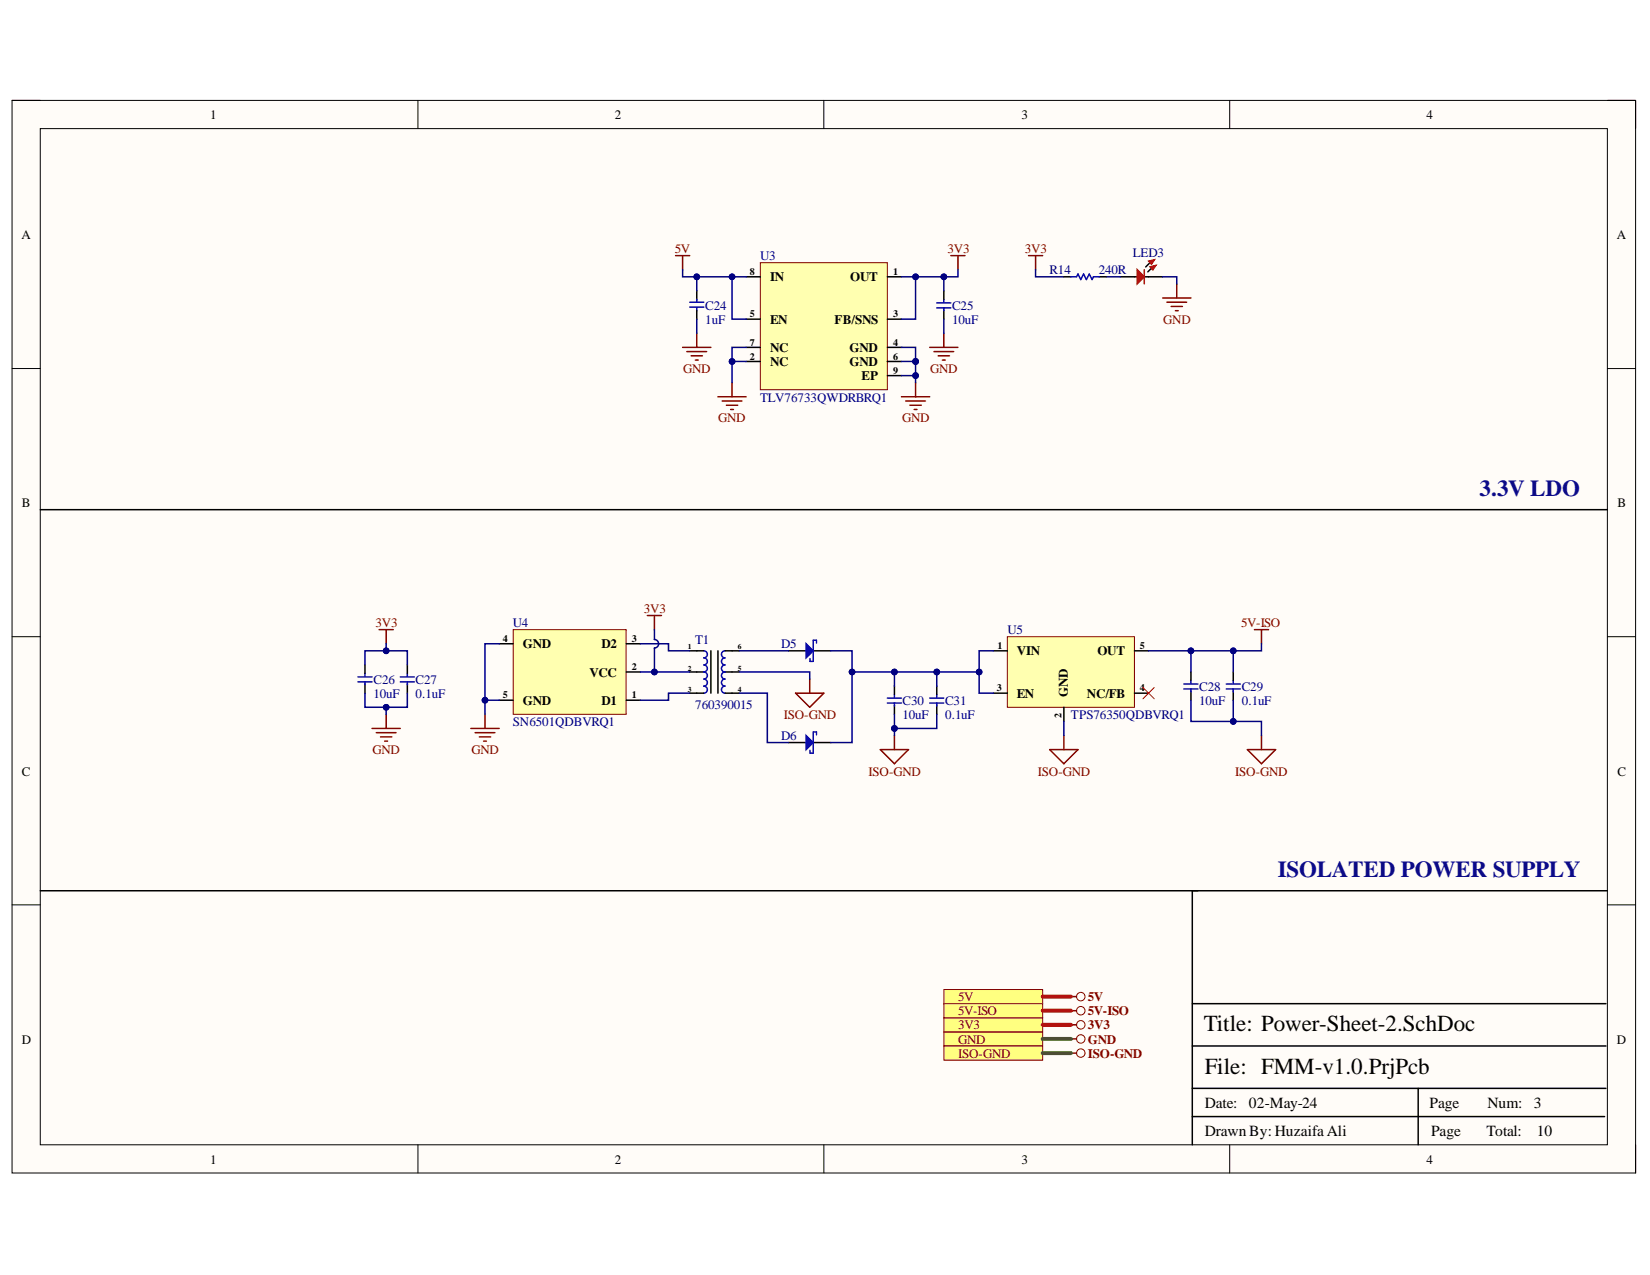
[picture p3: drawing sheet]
<svg xmlns="http://www.w3.org/2000/svg" width="279mm" height="216mm" viewBox="0 0 279 216" stroke-linecap="round" stroke-linejoin="round" font-family="sans-serif">
<path d="M2 17h275v181.6h-275z" fill-rule="evenodd" fill="#fffcf8"/>
<path d="M2 17h275v181.6h-275z" fill="none" stroke="#000" stroke-width=".17"/>
<path d="M6.8 21.8h265.4v172.1h-265.4z" fill-rule="evenodd" fill="#fffcf8"/>
<g fill="none" stroke="#000" stroke-width=".17">
<path d="M2 17h4.8M70.8 17v4.8M139.5 17v4.8M208.2 17v4.8M272.2 17h4.8v4.8M6.8 21.8h265.4v172.1h-265.4zM2 62.4h4.8M272.2 62.4h4.8M2 107.8h4.8M272.2 107.8h4.8M2 153.2h4.8M272.2 153.2h4.8"/>
<path d="M70.8 193.9v4.7M139.5 193.9v4.7M208.2 193.9v4.7M277 193.9v4.7"/>
</g>
<path d="M272.2 150.8h-70.3v43.1M201.9 177.1h70M201.9 170h70M201.9 189.1h69.8M201.9 184.3h70M240.1 184.3v9.6" fill="none" stroke="#000" stroke-width=".25"/>
<path d="M128.7 44.5h21.6v21.5h-21.6z" fill-rule="evenodd" fill="#ffffb0"/>
<path d="M128.7 44.5h21.6v21.5h-21.6z" fill="none" stroke="#800000" stroke-width=".17"/>
<g fill="none" stroke="#000" stroke-width=".25">
<path d="M118 49.3v1.5M118 52.6v1.4M126.3 46.9h2.4M126.3 54h2.4M126.3 58.8h2.4M150.3 46.9h2.3M150.3 54h2.3M150.3 58.8h2.3M159.8 49.3v1.4M159.8 52.5v1.5M126.3 61.2h2.4M150.3 61.2h2.3"/>
<path d="M150.3 63.6h2.3"/>
</g>
<g fill="none" stroke="#800000" stroke-width=".25">
<path d="M114.4 43.3h2.4M115.6 43.3v2.4M115.6 58.8h4.8M116.3 59.5h3.4M118 56.4v2.4M157.4 58.8h4.8M158.1 59.5h3.4M159.8 56.4v2.4M161 43.3h2.4M162.2 43.3v2.4M117 60.3h1.9M117.7 61h.5"/>
<path d="M121.6 67.2h4.7M122.3 67.9h3.3M123 68.6h1.9M123.7 69.3h.5M124 64.8v2.4M152.6 67.2h4.8M153.4 67.9h3.3M154.1 68.6h1.9M154.8 69.3h.5M155 64.8v2.4M158.9 60.3h1.9M159.6 61h.5"/>
</g>
<path d="M116.8 51.2h2.4M116.8 52h2.4M118 50.7v.5M118 52.1v.5M158.6 52.1h2.4M158.6 51.3h2.4M159.8 50.7v.5M159.8 52.1v.5" fill="none" stroke="#00f" stroke-width=".25"/>
<path d="M86.9 106.6h19.1v14.4h-19.1z" fill-rule="evenodd" fill="#ffffb0"/>
<path d="M86.9 106.6h19.1v14.4h-19.1z" fill="none" stroke="#800000" stroke-width=".17"/>
<g fill="none" stroke="#000" stroke-width=".25">
<path d="M61.8 112.6v1.4M61.8 115.8v1.6M69 112.6v1.4M69 115.8v1.6M84.5 118.6h2.4M84.5 109h2.4M106 118.6h2.4M106 113.8h2.4M106 109h2.4M116.8 113.8h2.4M116.8 110.2h2.4M116.8 117.4h2.4"/>
<path d="M120.4 110.2v7.2M121.6 110.2v7.2M122.8 113.8h2.4M122.8 110.2h2.4M122.8 117.4h2.4M133.5 125.7h3M137.7 125.7h3M6.8 150.8h196.1"/>
</g>
<g fill="none" stroke="#800000" stroke-width=".25">
<path d="M64.2 106.6h2.4M65.4 106.6v2.4M109.6 104.2h2.4M110.8 104.2v2.4M134.7 117.4h4.8l-2.4 2.4zM137.1 115v2.4M63 123.3h4.8M63.7 124.1h3.4M64.4 124.8h1.9M65.1 125.5h.5M65.4 121v2.3M79.7 123.3h4.8"/>
<path d="M80.5 124.1h3.3M81.2 124.8h1.9M81.9 125.5h.5M82.1 121v2.3"/>
</g>
<path d="M60.6 115.5h2.4M60.6 114.6h2.4M61.8 114v.5M61.8 115.5v.4M67.8 115.5h2.4M67.8 114.6h2.4M69 114v.5M69 115.5v.4M119.2 110.2a.6 .6 0 0 1 .6 .6 .6 .6 0 0 1-.6 .6 .6 .6 0 0 1 .6 .6 .6 .6 0 0 1-.6 .6 .6 .6 0 0 1 .6 .6 .6 .6 0 0 1-.6 .6 .6 .6 0 0 1 .6 .6 .6 .6 0 0 1-.6 .6 .6 .6 0 0 1 .6 .6 .6 .6 0 0 1-.6 .6 .6 .6 0 0 1 .6 .6 .6 .6 0 0 1-.6 .6M122.8 110.2a.6 .6 0 0 0-.6 .6 .6 .6 0 0 0 .6 .6 .6 .6 0 0 0-.6 .6 .6 .6 0 0 0 .6 .6 .6 .6 0 0 0-.6 .6 .6 .6 0 0 0 .6 .6 .6 .6 0 0 0-.6 .6 .6 .6 0 0 0 .6 .6 .6 .6 0 0 0-.6 .6 .6 .6 0 0 0 .6 .6 .6 .6 0 0 0-.6 .6 .6 .6 0 0 0 .6 .6" fill="none" stroke="#00f" stroke-width=".25"/>
<path d="M136.5 124.5l1.2 1.2-1.2 1.2z" fill="#00f"/>
<path d="M136.5 124.5l1.2 1.2-1.2 1.2zM137.2 127.1v.4h.5M138.3 124.4v-.5h-.6v3.6" fill="none" stroke="#00f" stroke-width=".25"/>
<path d="M133.5 110.2h3M137.7 110.2h3" fill="none" stroke="#000" stroke-width=".25"/>
<path d="M136.5 109l1.2 1.2-1.2 1.2z" fill="#00f"/>
<path d="M136.5 109l1.2 1.2-1.2 1.2zM137.2 111.5v.5h.5M138.3 108.9v-.5h-.6v3.6M150.3 119h2.3M150.3 118.2h2.3M151.5 117.6v.5M151.5 119v.5M157.4 119h2.4M157.4 118.2h2.4M158.6 117.6v.5M158.6 119v.5" fill="none" stroke="#00f" stroke-width=".25"/>
<path d="M151.5 116.2v1.4M151.5 119.4v1.6M158.6 116.2v1.4M158.6 119.4v1.6" fill="none" stroke="#000" stroke-width=".25"/>
<path d="M170.6 107.8h21.5v12h-21.5z" fill-rule="evenodd" fill="#ffffb0"/>
<path d="M170.6 107.8h21.5v12h-21.5z" fill="none" stroke="#800000" stroke-width=".17"/>
<path d="M6.8 86.3h265.4M168.2 110.2h2.4M168.2 117.4h2.4M180.1 119.8v2.4M192.1 110.2h2.4M192.1 117.4h2.4M201.7 113.8v1.4M201.7 117v1.6M208.8 113.8v1.4M208.8 117v1.6" fill="none" stroke="#000" stroke-width=".25"/>
<path d="M212.4 106.6h2.4M213.6 106.6v2.4M149.1 126.9h4.7l-2.3 2.4zM151.5 124.5v2.4M177.7 126.9h4.8l-2.4 2.4zM180.1 124.5v2.4M211.2 126.9h4.8l-2.4 2.4zM213.6 124.5v2.4" fill="none" stroke="#800000" stroke-width=".25"/>
<path d="M193.5 116.4l1.9 1.9M195.4 116.4l-1.9 1.9" fill="none" stroke="#f00" stroke-width=".17"/>
<path d="M200.5 116.7h2.4M200.5 115.8h2.4M201.7 115.2v.5M201.7 116.7v.4M207.6 116.7h2.4M207.6 115.8h2.4M208.8 115.2v.5M208.8 116.7v.4" fill="none" stroke="#00f" stroke-width=".25"/>
<path d="M159.8 167.6h16.8v2.4h-16.8z" fill-rule="evenodd" fill="#ffff80"/>
<path d="M159.8 167.6h16.8v2.4h-16.8z" fill="none" stroke="#800000" stroke-width=".17"/>
<path d="M159.8 174.7h16.8v2.4h-16.8z" fill-rule="evenodd" fill="#ffff80"/>
<g fill="none" stroke="#800000" stroke-width=".17">
<path d="M159.8 174.7h16.8v2.4h-16.8z"/>
<circle cx="183" cy="175.9" r=".72"/>
<circle cx="183" cy="168.8" r=".72"/>
</g>
<path d="M181.3 168.8h1M181.3 175.9h1" fill="none" stroke="#800000" stroke-width=".25"/>
<path d="M159.8 172.3h16.8v2.4h-16.8z" fill-rule="evenodd" fill="#ffff80"/>
<g fill="none" stroke="#800000" stroke-width=".17">
<path d="M159.8 172.3h16.8v2.4h-16.8z"/>
<circle cx="183" cy="173.5" r=".72"/>
</g>
<path d="M181.3 173.5h1" fill="none" stroke="#800000" stroke-width=".25"/>
<path d="M159.8 170h16.8v2.3h-16.8z" fill-rule="evenodd" fill="#ffff80"/>
<g fill="none" stroke="#800000" stroke-width=".17">
<path d="M159.8 170h16.8v2.3h-16.8z"/>
<circle cx="183" cy="171.1" r=".72"/>
</g>
<path d="M181.3 171.1h1" fill="none" stroke="#800000" stroke-width=".25"/>
<path d="M159.8 177.1h16.8v2.4h-16.8z" fill-rule="evenodd" fill="#ffff80"/>
<g fill="none" stroke="#800000" stroke-width=".17">
<path d="M159.8 177.1h16.8v2.4h-16.8z"/>
<circle cx="183" cy="178.3" r=".72"/>
</g>
<path d="M181.3 178.3h1" fill="none" stroke="#800000" stroke-width=".25"/>
<path d="M124 61.2h2.3" fill="none" stroke="#000080" stroke-width=".25"/>
<circle cx="124" cy="61.2" r=".48" fill="#000080"/>
<circle cx="124" cy="61.2" r=".48" fill="none" stroke="#000080" stroke-width=".17"/>
<path d="M152.6 61.2h2.4" fill="none" stroke="#000080" stroke-width=".25"/>
<circle cx="155" cy="61.2" r=".48" fill="#000080"/>
<circle cx="155" cy="61.2" r=".48" fill="none" stroke="#000080" stroke-width=".17"/>
<path d="M152.6 58.8h2.4v2.4" fill="none" stroke="#000080" stroke-width=".25"/>
<circle cx="155" cy="61.2" r=".48" fill="#000080"/>
<circle cx="155" cy="61.2" r=".48" fill="none" stroke="#000080" stroke-width=".17"/>
<path d="M155 61.2v2.4" fill="none" stroke="#000080" stroke-width=".25"/>
<circle cx="155" cy="63.6" r=".48" fill="#000080"/>
<circle cx="155" cy="63.6" r=".48" fill="none" stroke="#000080" stroke-width=".17"/>
<circle cx="155" cy="61.2" r=".48" fill="#000080"/>
<circle cx="155" cy="61.2" r=".48" fill="none" stroke="#000080" stroke-width=".17"/>
<path d="M152.6 63.6h2.4v1.2" fill="none" stroke="#000080" stroke-width=".25"/>
<circle cx="155" cy="63.6" r=".48" fill="#000080"/>
<circle cx="155" cy="63.6" r=".48" fill="none" stroke="#000080" stroke-width=".17"/>
<path d="M124 46.9v7.1h2.3" fill="none" stroke="#000080" stroke-width=".25"/>
<circle cx="124" cy="46.9" r=".48" fill="#000080"/>
<circle cx="124" cy="46.9" r=".48" fill="none" stroke="#000080" stroke-width=".17"/>
<path d="M118 46.9v2.4" fill="none" stroke="#000080" stroke-width=".25"/>
<circle cx="118" cy="46.9" r=".48" fill="#000080"/>
<circle cx="118" cy="46.9" r=".48" fill="none" stroke="#000080" stroke-width=".17"/>
<path d="M118 54v2.4M155 46.9v7.1h-2.4" fill="none" stroke="#000080" stroke-width=".25"/>
<circle cx="155" cy="46.9" r=".48" fill="#000080"/>
<circle cx="155" cy="46.9" r=".48" fill="none" stroke="#000080" stroke-width=".17"/>
<path d="M159.8 46.9v2.4" fill="none" stroke="#000080" stroke-width=".25"/>
<circle cx="159.8" cy="46.9" r=".48" fill="#000080"/>
<circle cx="159.8" cy="46.9" r=".48" fill="none" stroke="#000080" stroke-width=".17"/>
<path d="M159.8 54v2.4M82.1 118.6h2.4" fill="none" stroke="#000080" stroke-width=".25"/>
<circle cx="82.1" cy="118.6" r=".48" fill="#000080"/>
<circle cx="82.1" cy="118.6" r=".48" fill="none" stroke="#000080" stroke-width=".17"/>
<path d="M65.4 109v1.2h-3.6v2.4" fill="none" stroke="#000080" stroke-width=".25"/>
<circle cx="65.4" cy="110.2" r=".48" fill="#000080"/>
<circle cx="65.4" cy="110.2" r=".48" fill="none" stroke="#000080" stroke-width=".17"/>
<path d="M65.4 110.2h3.6v2.4" fill="none" stroke="#000080" stroke-width=".25"/>
<circle cx="65.4" cy="110.2" r=".48" fill="#000080"/>
<circle cx="65.4" cy="110.2" r=".48" fill="none" stroke="#000080" stroke-width=".17"/>
<path d="M61.8 117.4v2.4h3.6v1.2" fill="none" stroke="#000080" stroke-width=".25"/>
<circle cx="65.4" cy="119.8" r=".48" fill="#000080"/>
<circle cx="65.4" cy="119.8" r=".48" fill="none" stroke="#000080" stroke-width=".17"/>
<path d="M69 117.4v2.4h-3.6" fill="none" stroke="#000080" stroke-width=".25"/>
<circle cx="65.4" cy="119.8" r=".48" fill="#000080"/>
<circle cx="65.4" cy="119.8" r=".48" fill="none" stroke="#000080" stroke-width=".17"/>
<path d="M108.4 109h4.8v1.2h3.6M110.8 106.6v1.7a.72 .72 0 0 1 .7 .7 .72 .72 0 0 1-.7 .7v4.1M116.8 117.4h-3.6v1.2h-4.8" fill="none" stroke="#000080" stroke-width=".25"/>
<circle cx="110.8" cy="113.8" r=".48" fill="#000080"/>
<circle cx="110.8" cy="113.8" r=".48" fill="none" stroke="#000080" stroke-width=".17"/>
<path d="M125.2 113.8h11.9v1.2M125.2 117.4h4.7v8.3h3.6M125.2 110.2h8.3M144.3 113.8v11.9h-3.6" fill="none" stroke="#000080" stroke-width=".25"/>
<circle cx="144.3" cy="113.8" r=".48" fill="#000080"/>
<circle cx="144.3" cy="113.8" r=".48" fill="none" stroke="#000080" stroke-width=".17"/>
<path d="M151.5 113.8v2.4" fill="none" stroke="#000080" stroke-width=".25"/>
<circle cx="151.5" cy="113.8" r=".48" fill="#000080"/>
<circle cx="151.5" cy="113.8" r=".48" fill="none" stroke="#000080" stroke-width=".17"/>
<path d="M158.6 113.8v2.4" fill="none" stroke="#000080" stroke-width=".25"/>
<circle cx="158.6" cy="113.8" r=".48" fill="#000080"/>
<circle cx="158.6" cy="113.8" r=".48" fill="none" stroke="#000080" stroke-width=".17"/>
<path d="M158.6 121v2.3h-7.1" fill="none" stroke="#000080" stroke-width=".25"/>
<circle cx="151.5" cy="123.3" r=".48" fill="#000080"/>
<circle cx="151.5" cy="123.3" r=".48" fill="none" stroke="#000080" stroke-width=".17"/>
<path d="M201.7 110.2v3.6M180.1 122.2v2.3" fill="none" stroke="#000080" stroke-width=".25"/>
<circle cx="201.7" cy="110.2" r=".48" fill="#000080"/>
<circle cx="201.7" cy="110.2" r=".48" fill="none" stroke="#000080" stroke-width=".17"/>
<path d="M208.8 110.2v3.6" fill="none" stroke="#000080" stroke-width=".25"/>
<circle cx="208.8" cy="110.2" r=".48" fill="#000080"/>
<circle cx="208.8" cy="110.2" r=".48" fill="none" stroke="#000080" stroke-width=".17"/>
<path d="M208.8 118.6v3.6" fill="none" stroke="#000080" stroke-width=".25"/>
<circle cx="208.8" cy="122.2" r=".48" fill="#000080"/>
<circle cx="208.8" cy="122.2" r=".48" fill="none" stroke="#000080" stroke-width=".17"/>
<path d="M115.6 45.7v1.2h10.7" fill="none" stroke="#000080" stroke-width=".25"/>
<circle cx="124" cy="46.9" r=".48" fill="#000080"/>
<circle cx="124" cy="46.9" r=".48" fill="none" stroke="#000080" stroke-width=".17"/>
<circle cx="118" cy="46.9" r=".48" fill="#000080"/>
<circle cx="118" cy="46.9" r=".48" fill="none" stroke="#000080" stroke-width=".17"/>
<path d="M126.3 58.8h-2.3v6" fill="none" stroke="#000080" stroke-width=".25"/>
<circle cx="124" cy="61.2" r=".48" fill="#000080"/>
<circle cx="124" cy="61.2" r=".48" fill="none" stroke="#000080" stroke-width=".17"/>
<path d="M162.2 45.7v1.2h-9.6" fill="none" stroke="#000080" stroke-width=".25"/>
<circle cx="155" cy="46.9" r=".48" fill="#000080"/>
<circle cx="155" cy="46.9" r=".48" fill="none" stroke="#000080" stroke-width=".17"/>
<circle cx="159.8" cy="46.9" r=".48" fill="#000080"/>
<circle cx="159.8" cy="46.9" r=".48" fill="none" stroke="#000080" stroke-width=".17"/>
<path d="M84.5 109h-2.4v12" fill="none" stroke="#000080" stroke-width=".25"/>
<circle cx="82.1" cy="118.6" r=".48" fill="#000080"/>
<circle cx="82.1" cy="118.6" r=".48" fill="none" stroke="#000080" stroke-width=".17"/>
<path d="M108.4 113.8h8.4" fill="none" stroke="#000080" stroke-width=".25"/>
<circle cx="110.8" cy="113.8" r=".48" fill="#000080"/>
<circle cx="110.8" cy="113.8" r=".48" fill="none" stroke="#000080" stroke-width=".17"/>
<path d="M140.7 110.2h3.6v3.6h21.5" fill="none" stroke="#000080" stroke-width=".25"/>
<circle cx="144.3" cy="113.8" r=".48" fill="#000080"/>
<circle cx="144.3" cy="113.8" r=".48" fill="none" stroke="#000080" stroke-width=".17"/>
<circle cx="151.5" cy="113.8" r=".48" fill="#000080"/>
<circle cx="151.5" cy="113.8" r=".48" fill="none" stroke="#000080" stroke-width=".17"/>
<circle cx="158.6" cy="113.8" r=".48" fill="#000080"/>
<circle cx="158.6" cy="113.8" r=".48" fill="none" stroke="#000080" stroke-width=".17"/>
<circle cx="165.8" cy="113.8" r=".48" fill="#000080"/>
<circle cx="165.8" cy="113.8" r=".48" fill="none" stroke="#000080" stroke-width=".17"/>
<path d="M168.2 110.2h-2.4v7.2h2.4" fill="none" stroke="#000080" stroke-width=".25"/>
<circle cx="165.8" cy="113.8" r=".48" fill="#000080"/>
<circle cx="165.8" cy="113.8" r=".48" fill="none" stroke="#000080" stroke-width=".17"/>
<path d="M213.6 109v1.2h-19.1" fill="none" stroke="#000080" stroke-width=".25"/>
<circle cx="201.7" cy="110.2" r=".48" fill="#000080"/>
<circle cx="201.7" cy="110.2" r=".48" fill="none" stroke="#000080" stroke-width=".17"/>
<circle cx="208.8" cy="110.2" r=".48" fill="#000080"/>
<circle cx="208.8" cy="110.2" r=".48" fill="none" stroke="#000080" stroke-width=".17"/>
<path d="M151.5 121v3.5" fill="none" stroke="#000080" stroke-width=".25"/>
<circle cx="151.5" cy="123.3" r=".48" fill="#000080"/>
<circle cx="151.5" cy="123.3" r=".48" fill="none" stroke="#000080" stroke-width=".17"/>
<path d="M201.7 118.6v3.6h11.9v2.3" fill="none" stroke="#000080" stroke-width=".25"/>
<circle cx="208.8" cy="122.2" r=".48" fill="#000080"/>
<circle cx="208.8" cy="122.2" r=".48" fill="none" stroke="#000080" stroke-width=".17"/>
<path d="M176.6 168.8h4.7M176.6 173.5h4.7M176.6 171.1h4.7" fill="none" stroke="#f00" stroke-width=".68"/>
<path d="M176.6 175.9h4.7M176.6 178.3h4.7" fill="none" stroke="#38761d" stroke-width=".68"/>
<path d="M195 45.4l-.6 .6" fill="none" stroke="#000" stroke-width=".25"/>
<path d="M194.7 45.2l1.1-.3-.6 .8z" fill-rule="evenodd" fill="#c00"/>
<path d="M194.7 45.2l1.1-.3-.6 .8z" fill="none" stroke="#c00" stroke-width=".17"/>
<path d="M194.7 44.5l-.7 .7" fill="none" stroke="#000" stroke-width=".25"/>
<path d="M194.4 44.2l1.2-.3-.6 .9z" fill-rule="evenodd" fill="#c00"/>
<path d="M194.4 44.2l1.2-.3-.6 .9z" fill="none" stroke="#c00" stroke-width=".17"/>
<path d="M189.7 46.9h2.9M193.8 46.9h3.1" fill="none" stroke="#000" stroke-width=".25"/>
<path d="M193.8 45.7v2.4" fill="none" stroke="#c00" stroke-width=".25"/>
<path d="M192.6 45.7l1.2 1.2-1.2 1.2z" fill="#c00"/>
<path d="M192.6 45.7l1.2 1.2-1.2 1.2z" fill="none" stroke="#c00" stroke-width=".25"/>
<path d="M174.2 43.3h2.4M175.4 43.3v2.4M196.9 50.5h4.8M197.6 51.2h3.3M198.3 51.9h1.9M199 52.6h.5M199.3 48.1v2.4" fill="none" stroke="#800000" stroke-width=".25"/>
<path d="M175.4 45.7v1.2h4.7M187.3 46.9h2.4M196.9 46.9h2.4v1.2" fill="none" stroke="#000080" stroke-width=".25"/>
<path d="M180.1 46.9h1.2M186.1 46.9h1.2" fill="none" stroke="#000" stroke-width=".25"/>
<path d="M181.3 46.9h1l.2-.5 .5 .9 .5-.9 .5 .9 .5-.9 .4 .9 .3-.4h.9" fill="none" stroke="#00f" stroke-width=".25"/>
<g font-size="3.9" fill="#0b0b8e">
<text x="250.5" y="84.1">3.3V LDO</text>
<text x="216.4" y="148.6">ISOLATED POWER SUPPLY</text>
</g>
<g font-size="3.9">
<text x="203.8" y="174.6">Title: Power-Sheet-2.SchDoc</text>
<text x="204" y="181.8">File: FMM-v1.0.PrjPcb</text>
</g>
<g font-size="2.6">
<text x="204" y="187.6">Date:</text>
<text x="211.5" y="187.6">02-May-24</text>
<text x="242.1" y="187.6">Page</text>
<text x="251.9" y="187.6">Num:</text>
<text x="259.7" y="187.6">3</text>
<text x="204" y="192.4">Drawn By: HuzaifaAli</text>
<text x="242.3" y="192.4">Page</text>
<text x="251.7" y="192.4">Total:</text>
<text x="260.3" y="192.4">10</text>
</g>
<g font-size="2.2">
<text x="35.6" y="20.1">1</text>
<text x="104.1" y="20.1">2</text>
<text x="173" y="20.1">3</text>
<text x="241.6" y="20.1">4</text>
<text x="3.6" y="40.4">A</text>
<text x="273.8" y="40.4">A</text>
<text x="130.4" y="47.6">IN</text>
<text x="144" y="47.6">OUT</text>
<text x="130.4" y="54.8">EN</text>
<text x="130.4" y="59.6">NC</text>
<text x="141.3" y="54.8">FB/SNS</text>
<text x="143.9" y="59.6">GND</text>
<text x="130.4" y="62">NC</text>
<text x="143.9" y="62">GND</text>
<text x="145.9" y="64.4">EP</text>
<text x="3.7" y="85.8">B</text>
<text x="273.9" y="85.8">B</text>
<text x="88.6" y="109.8">GND</text>
<text x="101.8" y="109.8">D2</text>
<text x="172.2" y="110.9">VIN</text>
<text x="185.8" y="110.9">OUT</text>
<text x="88.6" y="119.3">GND</text>
<text x="99.8" y="114.6">VCC</text>
<text x="101.8" y="119.3">D1</text>
<text x="172.2" y="118.1">EN</text>
<text x="180.8" y="118" transform="rotate(-90 180.8 118)">GND</text>
<text x="184" y="118.1">NC/FB</text>
<text x="3.7" y="131.3">C</text>
<text x="273.9" y="131.3">C</text>
<text x="3.7" y="176.7">D</text>
<text x="273.8" y="176.7">D</text>
<text x="35.6" y="197">1</text>
<text x="104.1" y="197">2</text>
<text x="173" y="197">3</text>
<text x="241.6" y="197">4</text>
</g>
<g font-size="2.2" fill="#800000">
<text x="114.3" y="42.9">5V</text>
<text x="160.5" y="42.9">3V3</text>
<text x="173.6" y="42.9">3V3</text>
<text x="197" y="54.8">GND</text>
<text x="115.7" y="63.2">GND</text>
<text x="157.5" y="63.2">GND</text>
<text x="121.6" y="71.5">GND</text>
<text x="152.8" y="71.5">GND</text>
<text x="63.6" y="106.2">3V3</text>
<text x="109" y="103.8">3V3</text>
<text x="210.2" y="106.2">5V-ISO</text>
<text x="132.7" y="121.7">ISO-GND</text>
<text x="63.1" y="127.7">GND</text>
<text x="79.8" y="127.7">GND</text>
<text x="147.1" y="131.3">ISO-GND</text>
<text x="175.8" y="131.3">ISO-GND</text>
<text x="209.2" y="131.3">ISO-GND</text>
<text x="162.2" y="169.5">5V</text>
<text x="162.2" y="171.9">5V-ISO</text>
<text x="184.2" y="169.5">5V</text>
<text x="184.2" y="171.9">5V-ISO</text>
<text x="162.2" y="176.7">GND</text>
<text x="162.2" y="174.3">3V3</text>
<text x="162.2" y="179.1">ISO-GND</text>
<text x="184.2" y="176.7">GND</text>
<text x="184.2" y="174.3">3V3</text>
<text x="184.2" y="179.1">ISO-GND</text>
</g>
<g font-size="2.2" fill="#000080">
<text x="128.7" y="44.1">U3</text>
<text x="177.7" y="46.4">R14</text>
<text x="186.1" y="46.4">240R</text>
<text x="191.8" y="43.5">LED3</text>
<text x="119.4" y="52.4">C24</text>
<text x="161.2" y="52.4">C25</text>
<text x="119.4" y="54.8">1uF</text>
<text x="161.2" y="54.8">10uF</text>
<text x="128.7" y="68">TLV76733QWDRBRQ1</text>
<text x="86.9" y="106.2">U4</text>
<text x="170.6" y="107.4">U5</text>
<text x="117.7" y="109.1">T1</text>
<text x="132.3" y="109.8">D5</text>
<text x="63.3" y="115.8">C26</text>
<text x="63.3" y="118.1">10uF</text>
<text x="70.4" y="115.8">C27</text>
<text x="70.4" y="118.1">0.1uF</text>
<text x="152.8" y="119.3">C30</text>
<text x="160" y="119.3">C31</text>
<text x="203.1" y="116.9">C28</text>
<text x="203.1" y="119.3">10uF</text>
<text x="210.3" y="116.9">C29</text>
<text x="210.3" y="119.3">0.1uF</text>
<text x="86.9" y="123">SN6501QDBVRQ1</text>
<text x="117.7" y="120.1">760390015</text>
<text x="132.3" y="125.3">D6</text>
<text x="152.8" y="121.7">10uF</text>
<text x="160" y="121.7">0.1uF</text>
<text x="181.3" y="121.7">TPS76350QDBVRQ1</text>
</g>
<g font-size="1.7">
<text x="127" y="46.5">8</text>
<text x="151.2" y="46.5">1</text>
<text x="127" y="53.7">5</text>
<text x="151.2" y="53.7">3</text>
<text x="127" y="58.5">7</text>
<text x="151.2" y="58.5">4</text>
<text x="127" y="60.9">2</text>
<text x="151.2" y="60.9">6</text>
<text x="151.2" y="63.3">9</text>
<text x="85.2" y="108.7">4</text>
<text x="107" y="113.5">2</text>
<text x="107" y="108.7">3</text>
<text x="168.9" y="109.8">1</text>
<text x="193" y="109.8">5</text>
<text x="85.2" y="118.2">5</text>
<text x="107" y="118.2">1</text>
<text x="168.8" y="117">3</text>
<text x="193" y="117">4</text>
<text x="179.7" y="121.5" transform="rotate(-90 179.7 121.5)">2</text>
</g>
<g font-size="1.3">
<text x="116.5" y="109.9">1</text>
<text x="116.5" y="113.6">2</text>
<text x="124.9" y="113.6">5</text>
<text x="124.9" y="109.9">6</text>
<text x="116.5" y="117.1">3</text>
<text x="124.9" y="117.1">4</text>
</g>
</svg>
